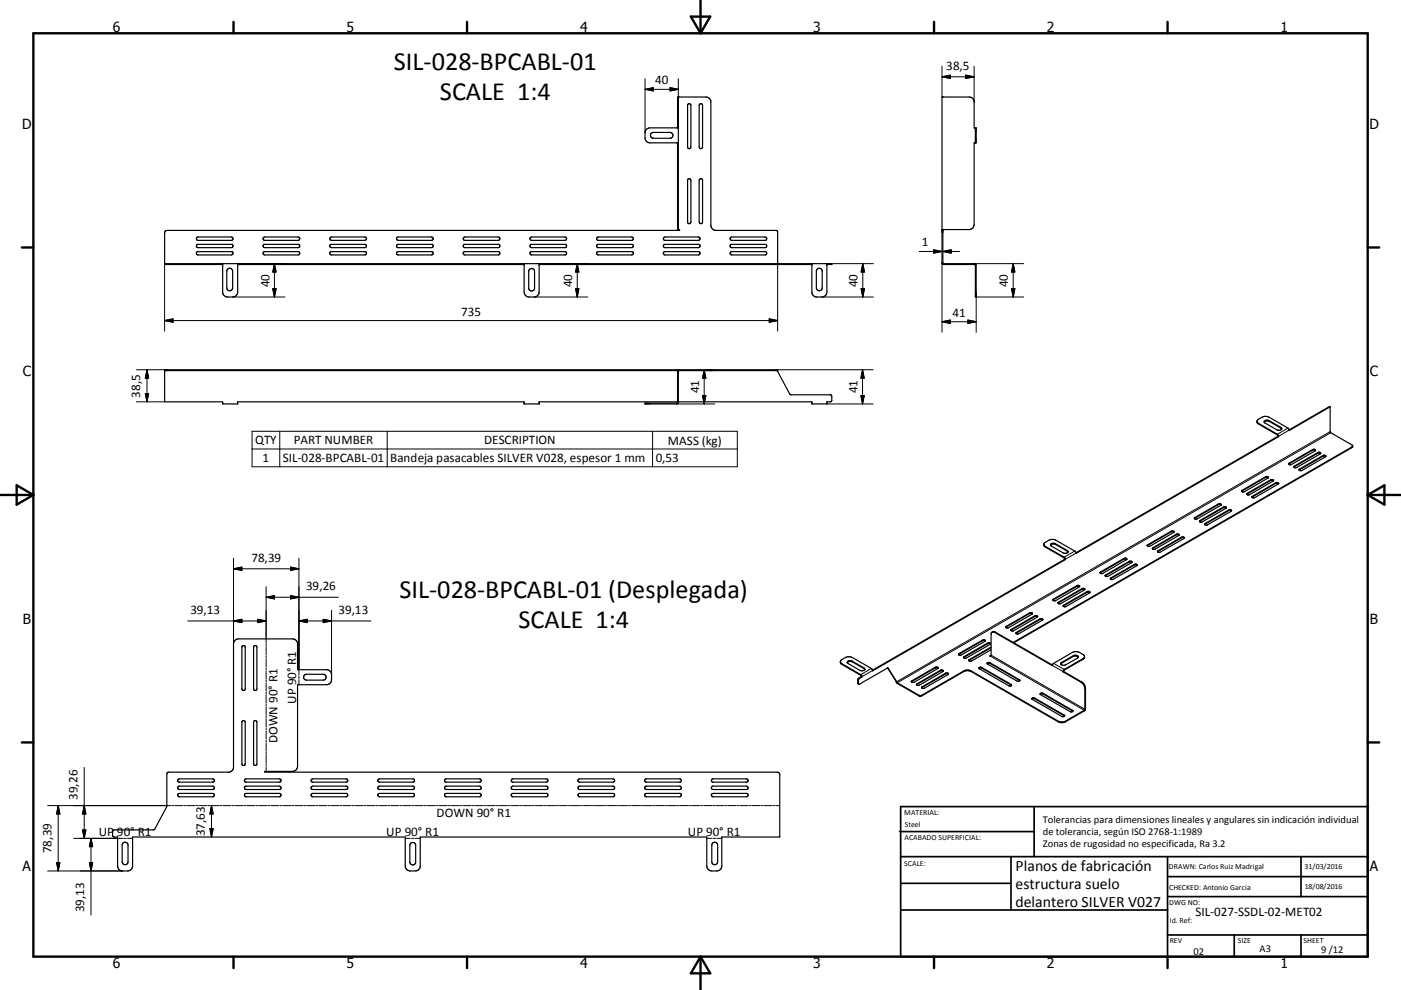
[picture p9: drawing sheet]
<svg xmlns="http://www.w3.org/2000/svg" width="420mm" height="297mm" viewBox="0 0 420 297" stroke-linecap="round" stroke-linejoin="round" font-family="sans-serif">
<g fill="none" stroke="#000" stroke-width=".36">
<path d="M195.3 40l.6-.3h5a.88 .88 0 0 1 .8 .9 .88 .88 0 0 1-.8 .9h-5a.87 .87 0 0 1-.8-.6 .87 .87 0 0 1 .2-.9zM203.1 38.4v-9.3h8.5a1.48 1.48 0 0 1 1.5 1.5v37a1.57 1.57 0 0 0 1.5 1.5l18.3 .1 .2 .4v9.5M203.4 29.1v39.8M203.4 38.4h-8.5a1.46 1.46 0 0 0-1.5 1.5v1.5a1.46 1.46 0 0 0 1.5 1.5h8.5M206.4 31.2h.5l.2 .4v12.5a.5 .5 0 0 1-.5 .5 .5 .5 0 0 1-.5-.5v-12.5zM209.7 31.3l.7-.1 .2 .4v12.5a.51 .51 0 0 1-.5 .5 .51 .51 0 0 1-.5-.5zM292.4 38.4v4.5M203.1 42.9v26h.7v.2h-153.7l-.6 .4-.1 9.9h17.4M206.2 53.8l.7-.1 .2 .4v12.5a.5 .5 0 0 1-.5 .5 .5 .5 0 0 1-.5-.5zM209.7 53.8l.7-.1 .2 .4v12.5a.51 .51 0 0 1-.5 .5 .51 .51 0 0 1-.5-.5zM49.4 79.1h200v.3h-1.5M49.4 79.1v.3"/>
<path d="M59 71.2l10.4-.1a.51 .51 0 0 1 .5 .5 .51 .51 0 0 1-.5 .5h-10l-.5-.2zM59 75.6l10.4-.1a.5 .5 0 0 1 .5 .5 .5 .5 0 0 1-.5 .5h-10l-.5-.3zM59 73.4l10.4-.1a.49 .49 0 0 1 .5 .5 .49 .49 0 0 1-.5 .5h-10l-.5-.3zM66.8 79.1v8.5a1.47 1.47 0 0 0 1.5 1.5h1.5a1.47 1.47 0 0 0 1.5-1.5v-8.5M71.3 79.4h85.8M78.9 73.5l.5-.2h10a.5 .5 0 0 1 .5 .5 .5 .5 0 0 1-.5 .5h-10l-.5-.3zM78.9 75.7l.5-.2h10a.5 .5 0 0 1 .5 .5 .5 .5 0 0 1-.5 .5h-10l-.5-.3zM79.1 71.2l10.3-.1a.51 .51 0 0 1 .5 .5 .51 .51 0 0 1-.5 .5h-10l-.5-.2zM99 71.2l10.4-.1a.51 .51 0 0 1 .5 .5 .51 .51 0 0 1-.5 .5h-10l-.5-.4zM99 75.6l10.4-.1a.5 .5 0 0 1 .5 .5 .5 .5 0 0 1-.5 .5h-10l-.5-.4zM99 73.4l10.4-.1a.49 .49 0 0 1 .5 .5 .49 .49 0 0 1-.5 .5h-10l-.5-.4zM118.9 75.7l.5-.2h10a.5 .5 0 0 1 .5 .5 .5 .5 0 0 1-.5 .5h-10l-.5-.3z"/>
<path d="M119.1 71.2l10.3-.1a.51 .51 0 0 1 .5 .5 .51 .51 0 0 1-.5 .5h-10l-.5-.2zM119.1 73.4l10.3-.1a.49 .49 0 0 1 .5 .5 .49 .49 0 0 1-.5 .5h-10l-.5-.3zM139 71.2l10.4-.1a.51 .51 0 0 1 .5 .5 .51 .51 0 0 1-.5 .5h-10l-.5-.4zM139 75.6l10.4-.1a.5 .5 0 0 1 .5 .5 .5 .5 0 0 1-.5 .5h-10l-.5-.4zM139 73.4l10.4-.1a.5 .5 0 0 1 .5 .5 .5 .5 0 0 1-.5 .5h-10l-.5-.4zM157.1 79.1v8.5a1.47 1.47 0 0 0 1.5 1.5h1.5a1.47 1.47 0 0 0 1.5-1.5v-8.5M159 71.2l10.4-.1a.51 .51 0 0 1 .5 .5 .51 .51 0 0 1-.5 .5h-10l-.5-.2zM159 73.4l10.4-.1a.49 .49 0 0 1 .5 .5 .49 .49 0 0 1-.5 .5h-10l-.5-.3zM159 75.6l10.4-.1a.5 .5 0 0 1 .5 .5 .5 .5 0 0 1-.5 .5h-10l-.5-.3zM161.6 79.4h81.8M178.9 75.7l.5-.2h10a.5 .5 0 0 1 .5 .5 .5 .5 0 0 1-.5 .5h-10l-.5-.3zM178.9 73.5l.5-.2h10a.5 .5 0 0 1 .5 .5 .5 .5 0 0 1-.5 .5h-10l-.5-.3z"/>
<path d="M179.1 71.2l10.3-.1a.51 .51 0 0 1 .5 .5 .51 .51 0 0 1-.5 .5h-10l-.5-.2zM199.1 71.2l10.3-.1a.51 .51 0 0 1 .5 .5 .51 .51 0 0 1-.5 .5h-10l-.5-.4zM199.1 73.4l10.3-.1a.49 .49 0 0 1 .5 .5 .49 .49 0 0 1-.5 .5h-10l-.5-.4zM199.1 75.6l10.3-.1a.5 .5 0 0 1 .5 .5 .5 .5 0 0 1-.5 .5h-10l-.5-.4zM218.9 75.7l.5-.2h10a.5 .5 0 0 1 .5 .5 .5 .5 0 0 1-.5 .5h-10l-.5-.3zM218.9 73.5l.5-.2h10a.49 .49 0 0 1 .5 .5 .49 .49 0 0 1-.5 .5h-10l-.5-.3zM219.1 71.2l10.3-.1a.51 .51 0 0 1 .5 .5 .51 .51 0 0 1-.5 .5h-10l-.5-.2zM243.4 79.1v8.5a1.46 1.46 0 0 0 1.5 1.5h1.5a1.47 1.47 0 0 0 1.5-1.5v-8.5M282.4 68.9h8.2a1.48 1.48 0 0 0 1.5-1.5v-24.5h.6v-4.5h-.6v-7.8a1.48 1.48 0 0 0-1.5-1.5h-8.2v49.7l.5 .6h9.5v9.7h.3l-.1-9.8-.4-.2h-9.4l-.1-.2v-10M282.4 69.1h.3M292.1 79.1v.3M68.3 80.8a.88 .88 0 0 1 .9-.2 .88 .88 0 0 1 .6 .8v5a.88 .88 0 0 1-.9 .8 .88 .88 0 0 1-.9-.8v-5z"/>
<path d="M158.8 80.8a.87 .87 0 0 1 .9-.2 .87 .87 0 0 1 .6 .8v5.2a.88 .88 0 0 1-1 .7 .88 .88 0 0 1-.8-.9v-5zM245 80.8a.87 .87 0 0 1 1-.2 .87 .87 0 0 1 .5 .8v5a.88 .88 0 0 1-.9 .8 .88 .88 0 0 1-.8-.8v-5zM49.4 110.9h183.7v.5l3.8 7h12l.4 .4 .1 1.3-.4 .4-1.1 .1v.6h-4.5v-.6h-81.8v.6h-4.5v-.6h-85.8v.6h-4.5v-.6h-17.4zM49.4 111.2h153.8M203.2 111.2l-.1 9.7h-9.7v.3h9.5l.4-.2 .2-9.8h29.6M203.6 110.9l-.4 .3M213.1 110.9v.3M376.9 126.4l.1 .5 .3 .3 5.7 3.3 .1 .4M376.9 126.4l.4 .6 5.7 3.3 .3 .7M379 126.7a1.13 1.13 0 0 1 1.5-.3l3.8 2.3M379 126.7a.9 .9 0 0 1 1.5-.5l3.5 2 .3 .5M379 126.7l4 2.3h.9l.4-.3"/>
<path d="M383.1 130.9l-60.5 34.9M383.1 130.9l.2 .1M383.3 131l-60.7 35-.4-.7-6.1-3.4-1.4 .1-1.5 .8-.3 .5M386.4 139l7.2-4.1a.42 .42 0 0 1 .5-.2 .42 .42 0 0 1 .2 .6l-7.1 4.1a.47 .47 0 0 1-.5 .1 .47 .47 0 0 1-.3-.5zM388 139.8l7.1-4a.41 .41 0 0 1 .6-.2 .41 .41 0 0 1 .1 .6l-7 4.1a.42 .42 0 0 1-.6 .1 .42 .42 0 0 1-.2-.6zM394.4 135.2l-.8-.1-7.2 4.2M396 136.1l-.7-.2-7.3 4.2M397.5 137l-.8-.1-7.2 4.2M398.8 122.1v7.5l6.7 4.2M398.8 122.1l-.2-.1-12.1 7M398.8 122.1l-12.3 7.1-.4-.8-6.1-3.4-.9-.1-.7 .3-1.3 .7-.2 .5M405.5 133.9l-101.7 58.8"/>
<path d="M405.5 133.8l-.2 .5-101.4 58.5M405.5 133.8v.2M351.9 159.7l-.8-.1-7.2 4.2M358.1 155.4l7.2-4.2a.41 .41 0 0 1 .5-.1 .41 .41 0 0 1 .2 .5l-7.1 4.1a.46 .46 0 0 1-.5 .1 .46 .46 0 0 1-.3-.4zM359.6 156.2l7.2-4.1a.42 .42 0 0 1 .6-.1 .42 .42 0 0 1 .1 .5l-7 4.1a.46 .46 0 0 1-.6 .1 .46 .46 0 0 1-.3-.5zM361.2 157.2l7.2-4.2a.41 .41 0 0 1 .5-.1 .41 .41 0 0 1 .2 .5l-7.1 4.1a.47 .47 0 0 1-.5 .1 .47 .47 0 0 1-.3-.4zM366.1 151.5l-.8-.1-7.2 4.2M367.7 152.4l-.7-.2-7.4 4.3M369.2 153.3l-.8-.1-7.2 4.2M372.2 147.2l7.2-4.2a.42 .42 0 0 1 .6-.1 .42 .42 0 0 1 .1 .5l-7 4.1a.48 .48 0 0 1-.6 .1 .48 .48 0 0 1-.3-.4zM373.8 148.1l7.2-4.2a.4 .4 0 0 1 .5-.1 .4 .4 0 0 1 .2 .5l-7.1 4.1a.48 .48 0 0 1-.5 .1 .48 .48 0 0 1-.3-.4zM375.3 149l7.2-4.2a.41 .41 0 0 1 .6-.1 .41 .41 0 0 1 .1 .5l-7 4.1a.48 .48 0 0 1-.6 .1 .48 .48 0 0 1-.3-.4z"/>
<path d="M375.4 149.2h-.1M380.2 143.3l-.8-.1-7.2 4.2M381.8 144.2l-.8-.1-7.2 4.2M383.3 145.1l-.8-.1-7.1 4.2M388 140.1h-.1M389.5 140.8l7.2-4.1a.41 .41 0 0 1 .5-.2 .41 .41 0 0 1 .2 .6l-7.1 4.1a.47 .47 0 0 1-.5 .1 .47 .47 0 0 1-.3-.5zM312.9 163.3l.3 .7 5.8 3.4 .2 .4M312.9 163.3v.2M313 163.5l.4 .4 5.6 3.3 .4 .7M314.9 163.5l3.8 2.4a1.22 1.22 0 0 0 1.5-.3M314.9 163.5a.98 .98 0 0 1 1.5-.4l3.6 2.1 .2 .4M315 163.6a1.07 1.07 0 0 1 1.4-.3l3.8 2.3"/>
<path d="M315.8 179.8l7.1-4.1a.4 .4 0 0 1 .5-.1 .4 .4 0 0 1 .1 .5l-7 4.1a.42 .42 0 0 1-.6 .1 .42 .42 0 0 1-.1-.5zM319.2 167.8l-57.6 33.3M319.2 167.8l.2 .1M319.4 167.9l-57.8 33.4-.4-.8-6.1-3.4-.9-.1-.8 .3-1.2 .7-.3 .5M323.7 176l-.8-.1-7.2 4.1M325.2 176.9l-.8-.1-7.2 4.2M326.8 177.8l-.9-.1-7.1 4.1M329.8 171.7l7.2-4.2a.41 .41 0 0 1 .5-.1 .41 .41 0 0 1 .2 .5l-7.1 4.1a.48 .48 0 0 1-.5 .1 .48 .48 0 0 1-.3-.4zM331.4 172.6l7.1-4.2a.41 .41 0 0 1 .6-.1 .41 .41 0 0 1 .1 .5l-7 4.1a.47 .47 0 0 1-.5 .1 .47 .47 0 0 1-.3-.4zM337.8 167.8l-.8-.1-7.2 4.2M339.4 168.7l-.9-.1-7.2 4.2M340.9 169.6l-.7-.2-7.3 4.3"/>
<path d="M340.9 169.6a.47 .47 0 0 0-.3-.4 .47 .47 0 0 0-.5 .1l-7.1 4.1-.1 .3M340.9 169.6l-7.2 4.2h-.6l-.2-.1M344 163.5l7.1-4.1a.41 .41 0 0 1 .6-.1 .41 .41 0 0 1 .1 .5l-7 4.1a.47 .47 0 0 1-.5 .1 .47 .47 0 0 1-.3-.5zM345.5 164.4l7.2-4.1a.41 .41 0 0 1 .5-.2 .41 .41 0 0 1 .2 .6l-7.1 4.1a.46 .46 0 0 1-.5 .1 .46 .46 0 0 1-.3-.5zM347.1 165.3l7.1-4.2a.42 .42 0 0 1 .6-.1 .42 .42 0 0 1 .2 .5l-7.1 4.1a.45 .45 0 0 1-.5 .1 .45 .45 0 0 1-.3-.4zM353.5 160.6l-.8-.1-7.1 4.1M355 161.4l-.8-.1-7.2 4.2M70.5 192.1l1-.4h16.2a1.48 1.48 0 0 1 1.5 1.5v7.7h8.7a1.48 1.48 0 0 1 1.5 1.5v1.5a1.47 1.47 0 0 1-1.5 1.5h-8.7v24.5a1.52 1.52 0 0 1-1.5 1.5h-8.3v.3l154 .1 .4 .6v18.7h-17.4v8.7a1.47 1.47 0 0 1-1.5 1.5h-1.5a1.47 1.47 0 0 1-1.5-1.5v-8.7h-85.9v8.7a1.47 1.47 0 0 1-1.5 1.5h-1.5a1.52 1.52 0 0 1-1.5-1.5v-8.7h-81.7v8.7a1.51 1.51 0 0 1-1.5 1.5h-1.5a1.46 1.46 0 0 1-1.5-1.5v-8.7l-1.4-.2v-1.7l.4-.2 12-.2 3.7-6.8v-9.8l.2-.4 18.3-.1a1.48 1.48 0 0 0 1.5-1.5v-37zM72.6 193.8l.7-.1 .2 .5v12.5a.49 .49 0 0 1-.5 .5 .49 .49 0 0 1-.5-.5zM76.1 193.8l.7-.1 .2 .5v12.5a.5 .5 0 0 1-.5 .5 .5 .5 0 0 1-.5-.5zM251.9 198.5l.3 .7 5.8 3.4 .2 .4M251.9 198.5l.3 .5 6 3.5 .2 .6"/>
<path d="M254 198.8l3.8 2.3a1.19 1.19 0 0 0 1.5-.2M254 198.8a.91 .91 0 0 1 1.5-.4l3.7 2.1 .1 .4M254 198.8l.7-.4 .6 .1 4 2.3M289 197.2l-.1 .1M289.1 197.2h-.1M289.1 197l7-4.1a.41 .41 0 0 1 .6-.1 .41 .41 0 0 1 .1 .5l-7.1 4.1a.41 .41 0 0 1-.5 .1 .41 .41 0 0 1-.1-.5zM295.4 192.3l-.7-.1-7.3 4.2M295.4 192.3l-7.3 4.3-.7-.2M295.4 192.3a.47 .47 0 0 0-.3-.4 .47 .47 0 0 0-.5 .1l-7.1 4.1-.1 .3M296 199.1l.8-.1 8.9 5.2M296 199.1l8.9 5.2 .8-.1M296 199.1a.48 .48 0 0 1 .3-.4 .48 .48 0 0 1 .5 .1l8.8 5.1 .1 .3"/>
<path d="M296.7 196.8l.4-.2-.2 .3zM296.9 193.2l-.8-.1-7 4.1M297.1 194.9l-5.8 3.4-.9-.1M297.1 194.3l-6.6 3.9M297.1 194.1l-6.5 3.8-.2 .3M297.4 189.6l-.3 .7v6.3M297.4 189.6l.8 .1 17.3 10v-.2M297.4 189.6h1l17.1 9.9M301.6 188l7.1-4.1a.41 .41 0 0 1 .5-.2 .41 .41 0 0 1 .2 .6l-7.1 4a.46 .46 0 0 1-.5 .2 .46 .46 0 0 1-.2-.5zM303.1 188.9l7.2-4.2a.41 .41 0 0 1 .5-.1 .41 .41 0 0 1 .2 .6l-7.1 4a.48 .48 0 0 1-.5 .1 .48 .48 0 0 1-.3-.4zM303.1 189.1h.1M309.5 184.2l-.8-.1-7.2 4.1"/>
<path d="M311.1 185l-.8-.1-7.2 4.2M312.6 186a.45 .45 0 0 0-.3-.5 .45 .45 0 0 0-.5 .1l-7.1 4.1-.1 .3M312.6 186l-7.3 4.2-.7-.2M312.6 186l-.7-.2-7.3 4.2M315.7 180v.1M317.2 180.8l7.2-4.2a.41 .41 0 0 1 .5-.1 .41 .41 0 0 1 .2 .5l-7.1 4.1a.49 .49 0 0 1-.5 .1 .49 .49 0 0 1-.3-.4zM318.8 181.6l7.1-4.1a.41 .41 0 0 1 .6-.1 .41 .41 0 0 1 .1 .5l-7 4.1a.48 .48 0 0 1-.5 .1 .48 .48 0 0 1-.3-.5zM318.8 181.8l-.1 .1M323.2 197.2l.1-.1a1.01 1.01 0 0 0-1.5-.4l-3.5 2.1-.3 .4M323.2 197.2l-3.7 2.3a1.17 1.17 0 0 1-1.5-.3M323.3 197.2a1.11 1.11 0 0 0-1.5-.3l-3.8 2.3M325.2 197l-.5 .6-5.8 3.3-.2 .7"/>
<path d="M325.2 197l-.1 .3-.4 .5-5.6 3.2-.2 .5M325.2 197l-.5-.7-1-.6a2.38 2.38 0 0 0-2.2 0l-5.7 3.4-.3 .4M72.6 216.3l.5-.1 .4 .5v12.5a.49 .49 0 0 1-.5 .5 .49 .49 0 0 1-.5-.5zM76.1 216.3l.5-.1 .4 .5v12.5a.5 .5 0 0 1-.5 .5 .5 .5 0 0 1-.5-.5zM91.3 202.5l.6-.2h5a.88 .88 0 0 1 .9 .9 .88 .88 0 0 1-.9 .8h-5a.88 .88 0 0 1-.8-.5 .88 .88 0 0 1 .2-1zM258.2 203l-1 .9v1l.3 .4M258.2 203l.2 .1M266.1 200.4l-8.6 4.9-.1-1.3 1-.9M266.1 200.4l2.7 4.1M266.1 200.4l2.6 4M268.7 204.4l.1 .1M276.4 206.3l-.1 .1"/>
<path d="M281.2 200.5a.48 .48 0 0 0-.3-.4 .48 .48 0 0 0-.5 .1l-7 4.1-.2 .3M281.2 200.5l-7.1 4.2-.9-.1M281.3 200.5l-.9-.1-7.2 4.2M282.8 201.4l-.8-.1-7.2 4.2M282.8 201.4l-7.2 4.2-.8-.2M282.8 201.4a.48 .48 0 0 0-.3-.4 .48 .48 0 0 0-.5 .1l-7.1 4.1-.1 .2M284.3 202.3l-.8-.1-7.1 4.1M284.3 202.3l-7.1 4.2-.9-.2M284.3 202.3a.48 .48 0 0 0-.3-.4 .48 .48 0 0 0-.5 .1l-7 4.1-.2 .2M293.5 200.5l.8-.1 9 5.2M293.5 200.3l.8-.1 9 5.2a.49 .49 0 0 1-.3 .4 .49 .49 0 0 1-.6 0l-8.8-5.2zM305.7 204.2h.1"/>
<path d="M309.4 209.7l.8-.1 8.9 5.2M309.5 209.5l.7-.1 9 5.2a.48 .48 0 0 1-.3 .4 .48 .48 0 0 1-.6-.1l-8.8-5.1zM311.9 208.3l.8-.1 8.9 5.2M311.9 208.3a.46 .46 0 0 1 .3-.4 .46 .46 0 0 1 .5 .1l8.8 5.1 .1 .3M311.9 208.3l9.1 5.3 .6-.2M318.7 201.6l5.5 3.1a2.42 2.42 0 0 1 1.1 1.9l-.1 6.4-5.8 3.4a2.37 2.37 0 0 1-2.1 0l-26.2-15.1a2.31 2.31 0 0 0-2.1 0l-12.8 7.4-.6-.1-6.6-3.8-.2-.3M318.9 201.5l5.5 3.1a2.48 2.48 0 0 1 1 1.9l-.1 6.6-5.9 3.5a2.37 2.37 0 0 1-2.1 0l-26.2-15.1a2.31 2.31 0 0 0-2.1 0l-13 7.4-7-3.9-.3-.6M318.9 201.5l-.2 .1M319.1 214.8h.1M53.4 233.8l10.4-.1a.5 .5 0 0 1 .5 .5 .5 .5 0 0 1-.5 .5h-10l-.5-.5zM53.4 236l10.4-.2a.51 .51 0 0 1 .5 .6 .51 .51 0 0 1-.5 .5h-10l-.5-.5zM53.4 238.2l10.4-.2a.51 .51 0 0 1 .5 .5 .51 .51 0 0 1-.5 .5h-10l-.5-.4z"/>
<path d="M73.4 233.8l10.4-.1a.49 .49 0 0 1 .5 .5 .49 .49 0 0 1-.5 .5h-10l-.5-.3zM73.4 238.2l10.4-.2a.51 .51 0 0 1 .5 .5 .51 .51 0 0 1-.5 .5h-10l-.5-.2zM73.4 236l10.4-.2a.51 .51 0 0 1 .5 .6 .51 .51 0 0 1-.5 .5h-10l-.5-.3zM93.3 233.9l.5-.2h10a.49 .49 0 0 1 .5 .5 .49 .49 0 0 1-.5 .5h-10l-.5-.3zM93.3 236.1l.5-.3h10a.51 .51 0 0 1 .5 .6 .51 .51 0 0 1-.5 .5h-10l-.5-.3zM93.3 238.3l.5-.3h10a.51 .51 0 0 1 .5 .5 .51 .51 0 0 1-.5 .5h-10l-.5-.2zM113.4 233.8l10.4-.1a.5 .5 0 0 1 .5 .5 .5 .5 0 0 1-.5 .5h-10l-.5-.5zM113.4 238.2l10.4-.2a.51 .51 0 0 1 .5 .5 .51 .51 0 0 1-.5 .5h-10l-.5-.4zM113.4 236l10.4-.2a.51 .51 0 0 1 .5 .6 .51 .51 0 0 1-.5 .5h-10l-.5-.5zM133.4 233.8l10.4-.1a.49 .49 0 0 1 .5 .5 .49 .49 0 0 1-.5 .5h-10l-.5-.3zM133.4 236l10.4-.2a.51 .51 0 0 1 .5 .6 .51 .51 0 0 1-.5 .5h-10l-.5-.3zM133.4 238.2l10.4-.2a.51 .51 0 0 1 .5 .5 .51 .51 0 0 1-.5 .5h-10l-.5-.2z"/>
<path d="M153.5 233.8l10.3-.1a.5 .5 0 0 1 .5 .5 .5 .5 0 0 1-.5 .5h-10l-.5-.3zM153.5 238.2l10.3-.2a.51 .51 0 0 1 .5 .5 .51 .51 0 0 1-.5 .5h-10l-.5-.2zM153.5 236l10.3-.2a.51 .51 0 0 1 .5 .6 .51 .51 0 0 1-.5 .5h-10l-.5-.3zM173.4 233.8l10.4-.1a.49 .49 0 0 1 .5 .5 .49 .49 0 0 1-.5 .5h-10l-.5-.3zM173.4 236l10.4-.2a.51 .51 0 0 1 .5 .6 .51 .51 0 0 1-.5 .5h-10l-.5-.3zM173.4 238.2l10.4-.2a.51 .51 0 0 1 .5 .5 .51 .51 0 0 1-.5 .5h-10l-.5-.2zM193.3 233.9l.5-.2h10a.49 .49 0 0 1 .5 .5 .49 .49 0 0 1-.5 .5h-10l-.5-.3zM193.3 238.3l.5-.3h10a.51 .51 0 0 1 .5 .5 .51 .51 0 0 1-.5 .5h-10l-.5-.2zM193.3 236.1l.5-.3h10a.51 .51 0 0 1 .5 .6 .51 .51 0 0 1-.5 .5h-10l-.5-.3zM213.5 233.8l10.3-.1a.5 .5 0 0 1 .5 .5 .5 .5 0 0 1-.5 .5h-10l-.5-.5zM213.5 236l10.3-.2a.51 .51 0 0 1 .5 .6 .51 .51 0 0 1-.5 .5h-10l-.5-.3zM213.5 238.2l10.3-.2a.51 .51 0 0 1 .5 .5 .51 .51 0 0 1-.5 .5h-10l-.5-.4z"/>
<path d="M36.9 252.9a.89 .89 0 0 1 .9-.2 .89 .89 0 0 1 .6 .9v5a.88 .88 0 0 1-.9 .8 .88 .88 0 0 1-.9-.8v-5zM123.1 253a.87 .87 0 0 1 1-.2 .87 .87 0 0 1 .5 .8v5a.88 .88 0 0 1-.9 .9 .88 .88 0 0 1-.8-.9v-5zM213.7 252.9a.9 .9 0 0 1 .9-.1 .9 .9 0 0 1 .6 .8v5a.88 .88 0 0 1-.9 .8 .88 .88 0 0 1-.9-.8v-5z"/>
</g>
<g fill="#000">
<circle cx="49.4" cy="79.1" r=".18"/>
<circle cx="233.1" cy="79.1" r=".18"/>
</g>
<g fill="none" stroke="#000" stroke-width=".3">
<path d="M282.4 19.9v9.2M292.1 19.9v10.7M193.4 26.8h10M193.4 26.8l2.5-.5v1zM193.4 23.6v16.3M200.9 26.3l2.5 .5-2.5 .5zM203.4 23.6v14.8M282.4 23l2.5-.5v1zM282.4 23h9.7M289.5 22.5l2.6 .5-2.6 .5zM49.4 78.8v20.5M71.3 79.1h14.1"/>
<path d="M82.3 79.1l.5 2.5h-1zM82.3 79.1v10M161.6 79.1h14.6M173.1 79.1l.5 2.5h-1zM173.1 79.1v10M233.1 78.8v20.5M247.9 79.1h13.9M258.7 79.1v10M258.7 79.1l.5 2.5h-1zM275.6 75.4h12.1M279.9 74.9l2.5 .5-2.5 .6zM282.4 78.8v20.9"/>
<path d="M282.7 75.4l2.5-.5v1.1zM291.9 79.1h15M303.8 79.1l.5 2.5h-1zM303.8 79.1v10M49.4 96.2h183.7M49.4 96.2l2.5-.5v1zM69.8 89.1h15.6M81.8 86.6h1l-.5 2.5zM160.1 89.1h16.1M172.6 86.6h1l-.5 2.5zM230.6 95.7l2.5 .5-2.5 .5zM246.4 89.1h15.4"/>
<path d="M258.2 86.6h1l-.5 2.5zM282.4 96.5h10.3M282.4 96.5l2.5-.5v1zM290.2 96l2.5 .5-2.5 .5zM292.7 89.1h14.2M292.7 87.6v12.1M303.3 86.6h1l-.5 2.5zM40.9 110.9h9.2M43.6 118.1h1l-.5 2.5zM44.1 110.9v9.7M44.1 110.9l.5 2.5h-1zM210.6 118.7h1l-.5 2.5z"/>
<path d="M211.1 110.9l.5 2.5h-1zM211.1 110.9v10.3M232.6 110.9h29.2M258.1 118.7h1l-.5 2.5zM258.6 110.9l.5 2.5h-1zM258.6 110.9v10.3M40.9 120.6h8.5M75.6 129.4h145.4v10.6h-145.4zM75.6 134.7h145.4M83.9 129.4v10.6M116.1 129.4v10.6M195.6 129.4v10.6"/>
<path d="M202.9 121.2h11.4M247.9 121.2h13.9M377.3 127v.2M380.5 126.2v.2M384 128.2v.2M386.1 128.4l-3.1 1.9M386.5 129l-3.2 1.9M386.5 138.9v.2M388 139.8v.2M393.6 134.9v.2M395.1 135.8v.2M396.7 136.7v.2"/>
<path d="M398.8 129.5l-130 75M399 129.8l-130 75M405.3 134.1v.2M351.1 159.4v.2M358.2 155.3v.2M359.7 156.2v.2M361.3 157.1v.2M365.3 151.2v.2M366.8 152.1v.2M368.4 153v.2M372.3 147.1v.2M373.9 148v.2"/>
<path d="M375.5 148.9v.2M379.4 143v.2M381 143.9v.2M382.5 144.8v.2M389.6 140.7v.2M70 170.6l2.5-.5v1zM70 167.5v25.7M70 170.6h19.6M79.8 176v16.9M79.8 179.2l2.5-.5v1zM79.8 179.2h21.7M87.1 178.7l2.5 .5-2.5 .5z"/>
<path d="M87.1 170.1l2.5 .5-2.5 .5zM89.6 167.5v34.9M313.4 163.9v.2M315.8 179.8v.2M316.4 163.1v.2M320 165.2v.2M322.2 165.3l-3.2 1.9M322.6 165.9l-3.2 1.9M322.9 175.7v.2M324.4 176.6v.2M325.9 177.5v.2M329.9 171.6v.2"/>
<path d="M331.5 172.5v.2M333 173.4v.2M337 167.5v.2M338.5 168.4v.2M340.1 169.3v.2M344.1 163.5v.2M345.6 164.3v.2M347.2 165.2v.2M352.7 160.3v.2M354.2 161.1v.2M56.3 186.3h23.5M70 186.3l2.5-.5v1z"/>
<path d="M77.3 185.8l2.5 .5-2.5 .5zM79.8 193.2v.6M79.8 194.1v2.4M79.8 196.8v.6M79.8 197.7v2.4M89.6 186.3h21.6M89.6 186.3l2.5-.5v1zM96.9 185.8l2.5 .5-2.5 .5zM99.4 183.1v19.3M252.4 199.1v.2M255.5 198.4v.2M287.5 196.1v.2"/>
<path d="M289.1 197v.2M290.6 197.9v.2M294.6 192v.2M296.1 192.9v.2M296.8 198.8v.2M297 196.9l28.1 16.2v.2M297.1 196.6l28.2 16.2 .1-.1M298.4 189.6l-.2 .1M301.6 187.9v.2M303.2 188.8v.2M304.7 189.7v.2M308.7 183.9v.2"/>
<path d="M310.3 184.7v.2M311.8 185.6v.3M315.5 199.6l3.2 1.9M315.9 199l3.2 1.8M317.3 180.7v.2M318.3 198.8v.2M318.9 181.6v.2M321.8 196.7v.2M324.7 197.6v.2M79.8 200.4v.6M79.8 201.3v2.4M79.8 204v.6"/>
<path d="M79.8 204.9v2.4M79.8 207.6v.6M79.8 208.5v2.4M79.8 211.2v.6M79.8 212.1v2.5M79.8 214.8v.7M79.8 215.8v2.4M79.8 218.5v.6M79.8 219.4v2.4M89.6 202.8v.7M89.6 203.9v1.5M257.2 204l.1 .1"/>
<path d="M257.2 204.9l.1 .1M257.5 203.4l.2 .1M259 200.4v.2M261.2 200.5l-3.2 1.9M261.6 201.2l-3.2 1.8M266.1 200.4l.2 .1M273.4 204.3v.2M274.9 205.2v.2M275.6 208.6v.2M276.3 208.6v.2M276.5 206.1v.2M280.4 200.2v.2"/>
<path d="M282 201.1v.2M283.5 202v.2M289 201.3v.2M291.1 201.3v.2M294.3 200.2v.2M303.2 205.3v.2M305.6 203.9v.2M310.2 209.4v.2M312.7 208v.2M317.3 216.4v.2M319.1 214.5v.2M319.4 216.4v.2"/>
<path d="M321.5 213.1v.2M324.4 204.6l-.2 .1M325.4 206.5l-.1 .1M25.2 230.2v21.3M79.8 222.1v.6M79.8 223v2.4M79.8 225.7v.6M79.8 226.6v2.4M79.8 229.3v.6M79.8 230.2v1.2M14.3 241.7h36.9M17 258.8h1l-.5 2.5z"/>
<path d="M17.5 241.7l.5 2.5h-1zM17.5 241.7v19.6M22.1 251.5h14.7M24.7 249h1.1l-.6 2.5zM25.2 241.7l.6 2.5h-1.1zM26.8 258.8h1l-.5 2.5zM27.3 251.5v23M27.3 251.5l.5 2.5h-1zM37.1 251.5h.8M38.3 251.5h1.5M51.5 241.7h.6M52.4 241.7h2.4"/>
<path d="M55.1 241.7h.6M56 241.7h2.4M58.7 241.7h.6M59.6 241.7h2.4M62.3 241.7h.6M62.9 248.6h1l-.5 2.5zM63.2 241.7h2.4M63.4 241.7v9.4M63.4 241.7l.5 2.5h-1zM65.9 241.7h.6M66.8 241.7h2.4M69.5 241.7h.6"/>
<path d="M70.4 241.7h2.4M73.1 241.7h.6M74 241.7h2.4M76.7 241.7h.6M77.6 241.7h2.4M80.3 241.7h.6M81.2 241.7h2.5M84 241.7h.5M84.8 241.7h2.5M87.5 241.7h.6M88.5 241.7h2.4M91.1 241.7h.7"/>
<path d="M92.1 241.7h2.3M94.7 241.7h.7M95.7 241.7h2.3M98.4 241.7h.6M99.2 241.7h2.5M102 241.7h.6M102.9 241.7h2.4M105.6 241.7h.6M106.5 241.7h2.4M109.2 241.7h.6M110.1 241.7h2.4M112.8 241.7h.6"/>
<path d="M113.7 241.7h2.4M116.4 241.7h.6M117.3 241.7h2.4M120 241.7h.6M120.9 241.7h2.4M121.5 251.5h1.5M123.4 251.5h.7M123.6 241.7h.6M124.5 241.7h2.4M124.5 251.5h1.5M127.2 241.7h.6M128.1 241.7h2.4"/>
<path d="M130.8 241.7h.6M131.7 241.7h2.4M134.4 241.7h.6M135.3 241.7h2.4M138 241.7h.6M138.9 241.7h2.4M141.6 241.7h.6M142.5 241.7h2.4M145.2 241.7h.6M146.1 241.7h2.4M148.8 241.7h.6M149.7 241.7h2.4"/>
<path d="M152.4 241.7h.6M153.3 241.7h2.4M156 241.7h.6M156.9 241.7h2.4M159.6 241.7h.6M160.5 241.7h2.4M163.2 241.7h.6M164.1 241.7h2.4M166.8 241.7h.6M167.7 241.7h2.4M170.4 241.7h.6M171.3 241.7h2.4"/>
<path d="M174 241.7h.6M174.9 241.7h2.4M177.6 241.7h.6M178.5 241.7h2.4M181.2 241.7h.6M182.1 241.7h2.4M184.8 241.7h.6M185.7 241.7h2.4M188.4 241.7h.6M189.3 241.7h2.4M192 241.7h.6M193 241.7h2.3"/>
<path d="M195.6 241.7h.7M196.5 241.7h2.5M199.3 241.7h.5M200.1 241.7h2.5M202.9 241.7h.5M203.8 241.7h2.4M206.4 241.7h.7M207.4 241.7h2.3M210.1 241.7h.6M211 241.7h2.4M211.9 251.5h1.5M213.7 241.7h.6"/>
<path d="M213.8 251.5h.7M214.6 241.7h2.4M214.9 251.5h1.5M217.3 241.7h.6M218.2 241.7h2.4M220.9 241.7h.6M221.8 241.7h2.4M224.5 241.7h.6M225.4 241.7h2.4M228.1 241.7h.6M229 241.7h2.4M231.7 241.7h.6"/>
<path d="M232.6 241.7h1.2M14.3 261.3h22.5"/>
</g>
<g fill="none" stroke="#000" stroke-width=".71">
<path d="M10 10h400v277h-400zM70 6.6v3.4M140 6.6v3.4M207.1 5h5.8l-2.9 5zM210 0v10M280 6.6v3.4M350 6.6v3.4M6.6 74.2h3.4M410 74.2h3.5M0 148.5h10M5 145.6l5 2.9-5 2.9zM410 148.5h10.1"/>
<path d="M410 148.5l5.1-2.9v5.8zM6.6 222.7h3.4M410 222.7h3.5M70 287v3.4M140 287v3.4M210 287v10M210 287l2.9 5h-5.8zM280 287v3.4M350 287v3.4"/>
</g>
<g fill="none" stroke="#000" stroke-width=".51">
<path d="M269.7 249.5h40.3M270 242h140v45h-140zM270 257h140M303.1 257v16M310 242v15M350 257v30M390.1 257v12M270 265h33.1M270 273h80M350 269h60M350 263h60M350 280.5h60"/>
<path d="M370 280.5v6.5M390.1 280.5v6.5"/>
</g>
<g fill="#000" stroke="#000" stroke-width=".3">
<path d="M193.4 26.8l2.5-.5v1zM200.9 26.3l2.5 .5-2.5 .5zM282.4 23l2.5-.5v1zM289.5 22.5l2.6 .5-2.6 .5zM279.9 74.9l2.5 .5-2.5 .6zM282.7 75.4l2.5-.5v1.1zM49.4 96.2l2.5-.5v1zM81.8 86.6h1l-.5 2.5zM82.3 79.1l.5 2.5h-1zM172.6 86.6h1l-.5 2.5zM173.1 79.1l.5 2.5h-1zM230.6 95.7l2.5 .5-2.5 .5z"/>
<path d="M258.2 86.6h1l-.5 2.5zM258.7 79.1l.5 2.5h-1zM282.4 96.5l2.5-.5v1zM290.2 96l2.5 .5-2.5 .5zM303.3 86.6h1l-.5 2.5zM303.8 79.1l.5 2.5h-1zM43.6 118.1h1l-.5 2.5zM44.1 110.9l.5 2.5h-1zM210.6 118.7h1l-.5 2.5zM211.1 110.9l.5 2.5h-1zM258.1 118.7h1l-.5 2.5zM258.6 110.9l.5 2.5h-1z"/>
<path d="M70 170.6l2.5-.5v1zM79.8 179.2l2.5-.5v1zM87.1 178.7l2.5 .5-2.5 .5zM87.1 170.1l2.5 .5-2.5 .5zM70 186.3l2.5-.5v1zM77.3 185.8l2.5 .5-2.5 .5zM89.6 186.3l2.5-.5v1zM96.9 185.8l2.5 .5-2.5 .5zM17 258.8h1l-.5 2.5zM17.5 241.7l.5 2.5h-1zM24.7 249h1.1l-.6 2.5zM25.2 241.7l.6 2.5h-1.1z"/>
<path d="M26.8 258.8h1l-.5 2.5zM27.3 251.5l.5 2.5h-1zM62.9 248.6h1l-.5 2.5zM63.4 241.7l.5 2.5h-1z"/>
</g>
<g font-size="7.9">
<text x="118.1" y="20.9">SIL-028-BPCABL-01</text>
<text x="131.9" y="29.9">SCALE 1:4</text>
<text x="119.8" y="179.4">SIL-028-BPCABL-01 (Desplegada)</text>
<text x="155.4" y="188.5">SCALE 1:4</text>
</g>
<g font-size="4.7">
<text x="304.5" y="261.2">Planos de fabricación</text>
<text x="304.5" y="266.6">estructura suelo</text>
<text x="304.5" y="272">delantero SILVER V027</text>
</g>
<g font-size="4.2">
<text x="33.9" y="9.6">6</text>
<text x="103.9" y="9.6">5</text>
<text x="173.9" y="9.6">4</text>
<text x="243.8" y="9.6">3</text>
<text x="313.9" y="9.6">2</text>
<text x="383.9" y="9.6">1</text>
<text x="6.7" y="38.7">D</text>
<text x="410.5" y="38.7">D</text>
<text x="6.9" y="112.9">C</text>
<text x="410.7" y="112.9">C</text>
<text x="6.9" y="187.1">B</text>
<text x="410.7" y="187.1">B</text>
<text x="6.8" y="261.4">A</text>
<text x="410.7" y="261.4">A</text>
<text x="33.9" y="290.4">6</text>
<text x="103.9" y="290.4">5</text>
<text x="173.9" y="290.4">4</text>
<text x="243.8" y="290.4">3</text>
<text x="313.9" y="290.4">2</text>
<text x="383.9" y="290.4">1</text>
</g>
<g font-size="3.9">
<text x="283.7" y="21">38,5</text>
<text x="196.4" y="25.2">40</text>
<text x="276.4" y="73.9">1</text>
<text x="80.8" y="86.1" transform="rotate(-90 80.8 86.1)">40</text>
<text x="171.5" y="86.1" transform="rotate(-90 171.5 86.1)">40</text>
<text x="257.1" y="86.1" transform="rotate(-90 257.1 86.1)">40</text>
<text x="302.2" y="86.1" transform="rotate(-90 302.2 86.1)">40</text>
<text x="138.3" y="94.7">735</text>
<text x="285.6" y="95">41</text>
<text x="42" y="119.3" transform="rotate(-90 42 119.3)">38,5</text>
<text x="209.6" y="118" transform="rotate(-90 209.6 118)">41</text>
<text x="257" y="118" transform="rotate(-90 257 118)">41</text>
<text x="76.5" y="133.3">QTY</text>
<text x="88.1" y="133.3">PART NUMBER</text>
<text x="145.1" y="133.3">DESCRIPTION</text>
<text x="200.2" y="133.4">MASS (kg)</text>
<text x="78.7" y="138.7">1</text>
<text x="84.8" y="138.7">SIL-028-BPCABL-01</text>
<text x="117" y="138.7">Bandeja pasacables SILVER V028, espesor 1 mm</text>
<text x="196.6" y="138.7">0,53</text>
<text x="75.4" y="168.6">78,39</text>
<text x="91.8" y="177.1">39,26</text>
<text x="57.1" y="184.1">39,13</text>
<text x="101.5" y="184.1">39,13</text>
<text x="88.8" y="211.1" transform="rotate(-90 88.8 211.1)">UP 90° R1</text>
<text x="83.2" y="222.8" transform="rotate(-90 83.2 222.8)">DOWN 90° R1</text>
<text x="23.2" y="239.9" transform="rotate(-90 23.2 239.9)">39,26</text>
<text x="130.9" y="245.1">DOWN 90° R1</text>
<text x="29.6" y="250.7">UP 90° R1</text>
<text x="61.4" y="250.9" transform="rotate(-90 61.4 250.9)">37,63</text>
<text x="115.8" y="250.7">UP 90° R1</text>
<text x="206.2" y="250.7">UP 90° R1</text>
<text x="15.4" y="255.9" transform="rotate(-90 15.4 255.9)">78,39</text>
<text x="25.2" y="273.7" transform="rotate(-90 25.2 273.7)">39,13</text>
<text x="358.4" y="274.9">SIL-027-SSDL-02-MET02</text>
</g>
<g font-size="3.1">
<text x="312.7" y="246.8">Tolerancias para dimensiones lineales y angulares sin indicación individual</text>
<text x="312.7" y="250.4">de tolerancia, según ISO 2768-1:1989</text>
<text x="312.7" y="254">Zonas de rugosidad no especificada, Ra 3.2</text>
<text x="357.8" y="286.5">02</text>
<text x="377.6" y="285.6">A3</text>
<text x="396.1" y="285.9">9 /12</text>
</g>
<g font-size="2.4">
<text x="271.1" y="244.4">MATERIAL:</text>
<text x="271.2" y="252">ACABADO SUPERFICIAL:</text>
<text x="271.3" y="248">Steel</text>
<text x="271.1" y="259.7">SCALE:</text>
<text x="350.4" y="260.8">DRAWN: Carlos Ruiz Madrigal</text>
<text x="391.1" y="260.6">31/03/2016</text>
<text x="350.5" y="267">CHECKED: Antonio Garcia</text>
<text x="391.2" y="266.7">18/08/2016</text>
<text x="350.5" y="271.4">DWG NO:</text>
<text x="350.7" y="276.9">Id. Ref:</text>
<text x="350.7" y="282.8">REV</text>
<text x="371.1" y="282.9">SIZE</text>
<text x="390.8" y="283">SHEET</text>
</g>
</svg>
